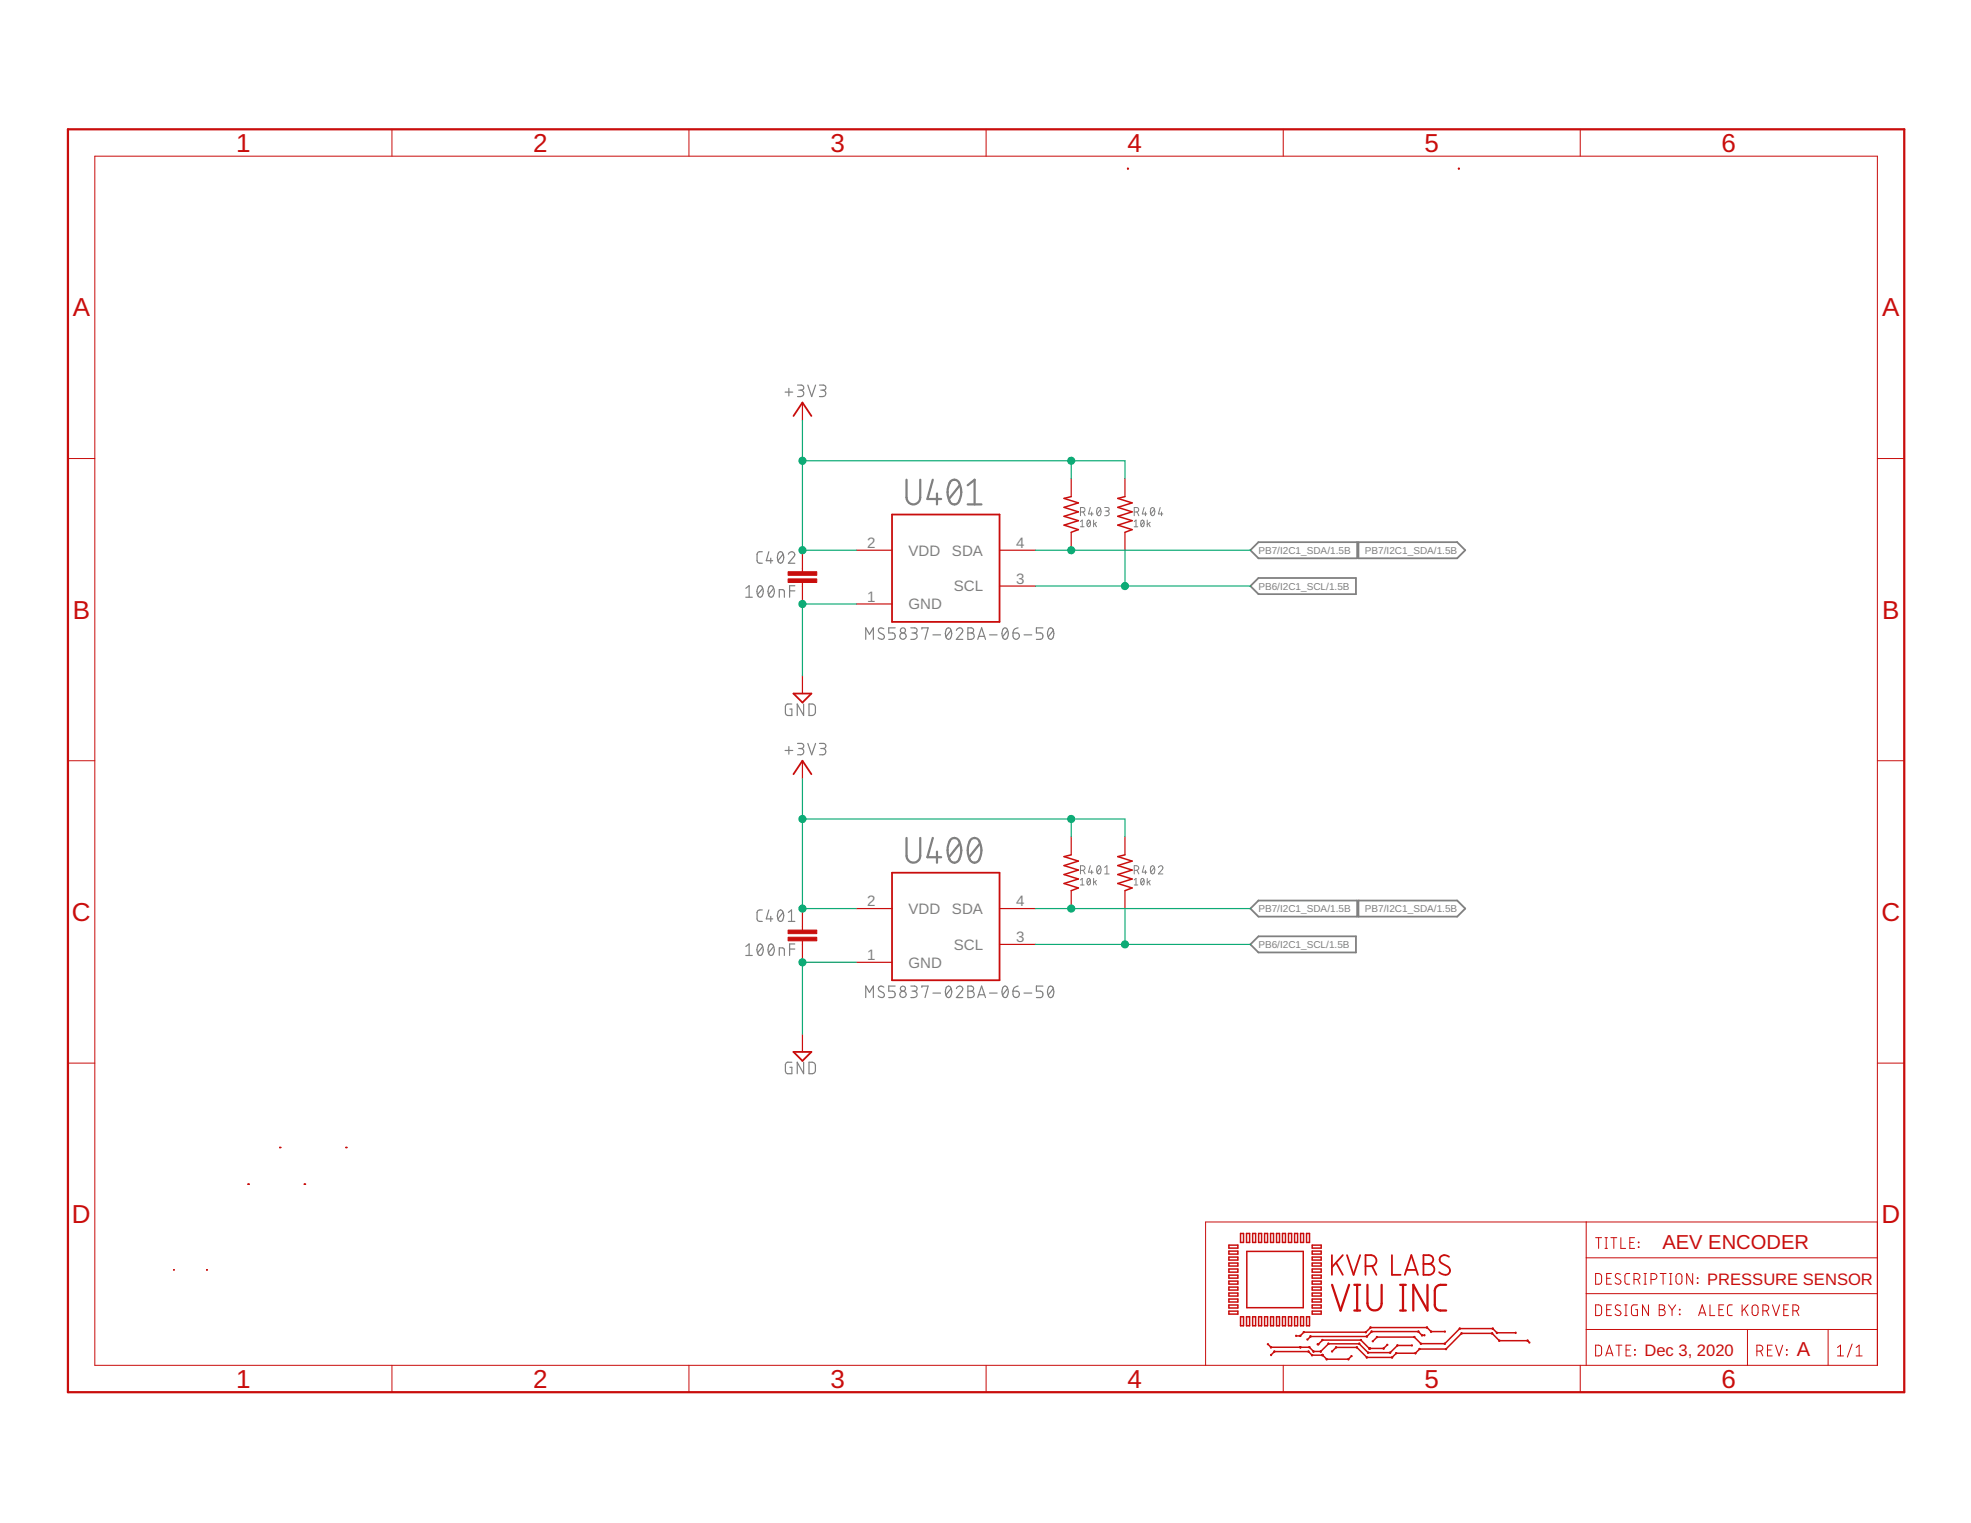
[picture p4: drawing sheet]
<svg xmlns="http://www.w3.org/2000/svg" width="279mm" height="216mm" viewBox="0 0 279 216" stroke-linecap="round" stroke-linejoin="round" font-family="sans-serif">
<g fill="none" stroke="#808080" stroke-width=".14">
<path d="M153.2 72.6h.3a.32 .32 0 0 0 .3-.3 .32 .32 0 0 0-.3-.4h-.3v1.2M153.2 73.9l.2-.2v1M153.2 74.7h.5M153.6 72.6l.2 .5M154.2 73.8a.47 .47 0 0 1 .4 .4 .47 .47 0 0 1-.3 .5 .6 .6 0 0 1-.1-.9zM154.5 73.9l-.4 .6M154.6 71.9l-.3 1h.7M154.7 72.6v.5M155 73.7v1M155.2 74.2l.2 .5M155.4 74l-.4 .4M155.6 72h.3a.76 .76 0 0 1-.1 1.1 .74 .74 0 0 1-.2-1.1z"/>
<path d="M156 72.2l-.5 .7M156.6 71.9h.4a.25 .25 0 0 1 .2 .3 .25 .25 0 0 1-.2 .3h-.3M156.9 72.5a.33 .33 0 0 1 .3 .3 .33 .33 0 0 1-.3 .3h-.3M160.8 72.6h.3a.32 .32 0 0 0 .3-.3 .32 .32 0 0 0-.3-.4h-.3v1.2M160.8 73.9l.2-.2v1M160.8 74.7h.5M161.2 72.6l.2 .5M161.8 73.8l.1-.1a.57 .57 0 0 1 0 1 .6 .6 0 0 1-.1-.9zM162.2 73.9l-.5 .6M162.2 71.9l-.3 1h.7M162.4 72.6v.5M162.6 73.7v1"/>
<path d="M162.8 74.2l.2 .5M163 74l-.4 .4M163.2 72l.2-.1a.69 .69 0 0 1 0 1.2 .74 .74 0 0 1-.2-1.1zM163.6 72.2l-.5 .7M164.5 71.9l-.3 1h.6M164.7 72.6v.5M153.2 123.4h.3a.33 .33 0 0 0 .3-.3 .33 .33 0 0 0-.3-.4h-.3v1.2M153.2 124.7l.2-.2v1M153.2 125.5h.5M153.6 123.4l.2 .5M154.2 124.5h.1a.55 .55 0 0 1 0 1 .6 .6 0 0 1-.1-1zM154.5 124.7l-.4 .5"/>
<path d="M154.6 122.7l-.3 .9h.7M154.7 123.4v.5M155 124.5v1M155.2 125l.2 .5M155.4 124.8l-.4 .3M155.6 122.8l.2-.1a.72 .72 0 0 1 .1 1.2h-.1a.72 .72 0 0 1-.2-1.1zM156 123l-.5 .6M156.6 123l.3-.3v1.2M156.6 123.9h.6M160.8 123.4h.3a.33 .33 0 0 0 .3-.3 .33 .33 0 0 0-.3-.4h-.3v1.2M160.8 125.5h.5M160.8 124.7l.2-.2v1"/>
<path d="M161.2 123.4l.2 .5M161.8 124.5h.1a.55 .55 0 0 1 0 1 .6 .6 0 0 1-.1-1zM162.2 124.7l-.5 .5M162.2 122.7l-.3 .9h.7M162.4 123.4v.5M162.6 124.5v1M162.8 125l.2 .5M163 124.8l-.4 .3M163.2 122.8l.2-.1a.69 .69 0 0 1 0 1.2 .72 .72 0 0 1-.2-1.1zM163.6 123l-.5 .6M164.2 123a.32 .32 0 0 1 .5-.3 .32 .32 0 0 1 .1 .6l-.6 .6h.6"/>
</g>
<g fill="none" stroke="#808080" stroke-width=".17">
<path d="M111.3 55.6h1.1M111.8 55.1v1M113.1 54.6h.5a.36 .36 0 0 1 .3 .3 .36 .36 0 0 1-.3 .4h-.4M113.5 55.3a.46 .46 0 0 1 .4 .5 .46 .46 0 0 1-.4 .4h-.4M114.5 54.6l.6 1.6 .5-1.6M116.2 54.6h.5a.36 .36 0 0 1 .4 .3 .36 .36 0 0 1-.4 .4h-.3M116.6 55.3a.46 .46 0 0 1 .5 .5 .46 .46 0 0 1-.5 .4h-.4M108.1 78.2h-.4a.36 .36 0 0 0-.4 .4v.9a.36 .36 0 0 0 .4 .3h.4M109 78.2l-.4 1.3h.9M109.3 79.1v.7M110.4 78.3l.1-.1a.32 .32 0 0 1 .5 .2 1.12 1.12 0 0 1-.2 1.4h-.2a1.04 1.04 0 0 1-.2-1.5zM111 78.6l-.7 .9"/>
<path d="M111.8 78.6a.44 .44 0 0 1 .6-.4 .44 .44 0 0 1 .1 .7l-.7 .9h.9M105.7 83.4l.5-.4v1.7M105.7 84.7h.9M107.5 83.1h.1a.32 .32 0 0 1 .5 .2 1.01 1.01 0 0 1-.3 1.4l-.4-.3a1.26 1.26 0 0 1 .1-1.3zM108.1 83.4l-.7 .9M109.1 83.1h.1a.32 .32 0 0 1 .4 .2 1.12 1.12 0 0 1-.1 1.3l-.2 .1a1.04 1.04 0 0 1-.2-1.6zM109.7 83.4l-.8 .9M110.5 84.7v-1.1h.5l.1 .1 .1 1M111.9 83.8h.8M112.2 99.8h-.5l-.3 .1-.1 .3v.8a.36 .36 0 0 0 .4 .4h.5v-.9h-.2M112.7 83h-.8v1.7M113.9 99.8v1.6l-.9-1.6v1.6"/>
<path d="M114.7 99.8h.4a.47 .47 0 0 1 .5 .4v.8a.51 .51 0 0 1-.5 .4h-.4zM122.7 90.6v-1.6l.6 .9 .5-.9v1.6M125.3 89.1a.42 .42 0 0 0-.5-.1 .42 .42 0 0 0-.3 .5l.7 .5a.37 .37 0 0 1 .1 .5 .37 .37 0 0 1-.5 .1l-.3-.2M126.9 89h-.9v.7h.5a.46 .46 0 0 1 .4 .5 .46 .46 0 0 1-.4 .4h-.5M129.1 89h.5a.36 .36 0 0 1 .4 .4 .36 .36 0 0 1-.4 .3h-.3M129.6 89.7a.46 .46 0 0 1 .4 .5 .46 .46 0 0 1-.4 .4h-.5M130.7 89.2v-.2h.9l-.5 1.6M132.2 90h1.1M134.2 89.1l.1-.1a.32 .32 0 0 1 .5 .2 1.12 1.12 0 0 1-.2 1.4h-.1a1.04 1.04 0 0 1-.3-1.5zM134.8 89.4l-.7 .9M135.6 89.4a.44 .44 0 0 1 .6-.4 .44 .44 0 0 1 .1 .7l-.7 .9h.9M137.2 89h.5a.36 .36 0 0 1 .3 .4 .36 .36 0 0 1-.3 .3 .46 .46 0 0 1 .4 .5 .46 .46 0 0 1-.4 .4h-.5z"/>
<path d="M137.2 89.7h.5M138.6 90.6l.5-1.6 .6 1.6M138.7 90.2h.9M140.3 90h1.1M142.2 89.1l.1-.1a.32 .32 0 0 1 .5 .2 1.12 1.12 0 0 1-.2 1.4h-.1a1.04 1.04 0 0 1-.3-1.5zM142.8 89.4l-.7 .9M143.6 89.7h.5a.45 .45 0 0 1 .4 .5 .45 .45 0 0 1-.5 .4 .45 .45 0 0 1-.4-.4zM144.3 89a.7 .7 0 0 0-.7 .7M145.2 90h1.1M147.8 89h-.9v.7h.6a.46 .46 0 0 1 .3 .5 .46 .46 0 0 1-.3 .4h-.6M148.7 89.1l.1-.1a.34 .34 0 0 1 .5 .2 1.03 1.03 0 0 1-.4 1.4l-.3-.2a1.26 1.26 0 0 1 .1-1.3zM149.3 89.4l-.7 .9"/>
<path d="M111.3 106.4h1.1M111.8 105.8v1.1M113.1 105.4h.5a.36 .36 0 0 1 .3 .3 .36 .36 0 0 1-.3 .4h-.4M113.5 106.1a.44 .44 0 0 1 .4 .5 .44 .44 0 0 1-.4 .4h-.4M114.5 105.4l.6 1.6 .5-1.6M116.2 105.4h.5a.36 .36 0 0 1 .4 .3 .36 .36 0 0 1-.4 .4h-.3M116.6 106.1a.44 .44 0 0 1 .5 .5 .44 .44 0 0 1-.5 .4h-.4M105.7 134.2l.5-.4v1.6M105.7 135.4h.9M107.5 133.9h.1a.32 .32 0 0 1 .5 .1 1.01 1.01 0 0 1-.3 1.4l-.4-.2a1.26 1.26 0 0 1 .1-1.3zM108.1 129h-.4a.36 .36 0 0 0-.4 .3v1a.36 .36 0 0 0 .4 .3h.4M108.1 134.2l-.7 .9"/>
<path d="M109 129l-.4 1.3h.9M109.1 133.9h.1a.32 .32 0 0 1 .4 .1 1.17 1.17 0 0 1-.1 1.4 .34 .34 0 0 1-.5-.2 1.34 1.34 0 0 1 .1-1.3zM109.3 129.9v.7M109.7 134.2l-.8 .9M110.4 129.1a.31 .31 0 0 1 .3-.1 .31 .31 0 0 1 .3 .2 1.17 1.17 0 0 1-.2 1.4h-.2a1.02 1.02 0 0 1-.2-1.5zM110.5 135.4v-1h.4l.2 .1 .1 .9M111 129.3l-.7 1M111.8 130.6h.9M111.8 129.3l.4-.3v1.6M111.9 134.5h.8M112.7 133.8h-.8v1.6M125.3 139.9a.42 .42 0 0 0-.5-.1 .42 .42 0 0 0-.3 .5l.7 .4a.41 .41 0 0 1 .1 .7 .41 .41 0 0 1-.7-.1l-.1-.1"/>
<path d="M126.9 139.8h-.9v.7h.5a.46 .46 0 0 1 .4 .5 .46 .46 0 0 1-.4 .4h-.5M129.1 139.8h.5a.36 .36 0 0 1 .4 .3 .36 .36 0 0 1-.4 .4h-.3M130.7 140v-.2h.9l-.5 1.6M134.2 139.9l.1-.1a.32 .32 0 0 1 .5 .2 1.17 1.17 0 0 1-.2 1.4 .34 .34 0 0 1-.5-.2 1.34 1.34 0 0 1 .1-1.3zM137.2 139.8h.5a.36 .36 0 0 1 .3 .3 .36 .36 0 0 1-.3 .4 .46 .46 0 0 1 .4 .5 .46 .46 0 0 1-.4 .4h-.5zM142.2 139.9l.1-.1a.32 .32 0 0 1 .5 .2 1.17 1.17 0 0 1-.2 1.4 .34 .34 0 0 1-.4-.2 1.34 1.34 0 0 1 0-1.3zM144.3 139.8a.74 .74 0 0 0-.7 .7M147.8 139.8h-.9v.7h.6a.46 .46 0 0 1 .3 .5 .46 .46 0 0 1-.3 .4h-.6M148.7 139.9l.2-.1a.97 .97 0 0 1 0 1.6l-.3-.2a1.26 1.26 0 0 1 .1-1.3zM112.2 150.6h-.6l-.2 .2-.1 1 .3 .4h.6v-.9h-.2M113.9 150.6v1.6l-.9-1.6v1.6M114.7 150.6h.4a.47 .47 0 0 1 .5 .4v.8a.47 .47 0 0 1-.5 .4h-.4z"/>
<path d="M122.7 141.4v-1.6l.6 .9 .5-.9v1.6M129.6 140.5a.46 .46 0 0 1 .4 .5 .46 .46 0 0 1-.4 .4h-.5M132.2 140.8h1.1M134.8 140.1l-.7 1M135.6 140.1a.44 .44 0 0 1 .6-.3 .44 .44 0 0 1 .1 .7l-.7 .9h.9M137.2 140.5h.5M138.6 141.4l.5-1.6 .6 1.6M138.7 141h.9M140.3 140.8h1.1M142.8 140.1l-.7 1M143.6 140.5h.5a.45 .45 0 0 1 .4 .5 .45 .45 0 0 1-.5 .4 .45 .45 0 0 1-.4-.4zM145.2 140.8h1.1"/>
<path d="M149.3 140.1l-.7 1"/>
<circle cx="128" cy="89.4" r=".36"/>
<circle cx="128" cy="90.2" r=".45"/>
<circle cx="128" cy="140.2" r=".35"/>
<circle cx="128" cy="141" r=".46"/>
</g>
<g fill="none" stroke="#808080" stroke-width=".32">
<path d="M128.5 68v2.5a.97 .97 0 0 0 1 1 .97 .97 0 0 0 1-1v-2.5M132.2 68l-.7 2.7h1.9M132.8 70v1.5M134.7 68.3a.74 .74 0 0 1 1.3 .2 2.68 2.68 0 0 1-.3 2.9 .71 .71 0 0 1-1.1-.4 3 3 0 0 1 .1-2.7zM136.1 68.8l-1.6 1.9M137.2 68.8l1-.8v3.5M137.2 71.5h1.9M128.5 118.8v2.5a.97 .97 0 0 0 1 1 .97 .97 0 0 0 1-1v-2.5M132.2 118.8l-.7 2.7h1.9M134.7 119.1a.81 .81 0 0 1 .9-.2 .81 .81 0 0 1 .5 .8 2.61 2.61 0 0 1-.4 2.5 .81 .81 0 0 1-.9 0 .81 .81 0 0 1-.3-.8 2.87 2.87 0 0 1 .2-2.3zM136.1 119.6l-1.6 1.9M137.6 119.1a.81 .81 0 0 1 .9-.2 .81 .81 0 0 1 .5 .8 2.61 2.61 0 0 1-.4 2.5 .81 .81 0 0 1-.9 0 .81 .81 0 0 1-.4-.8 2.87 2.87 0 0 1 .3-2.3z"/>
<path d="M138.9 119.6l-1.5 1.9M132.8 120.7v1.6"/>
</g>
<path d="M177.2 78l1.2-1.1h14v2.2h-14zM192.6 76.9h14l1.1 1.1-1.1 1.1h-14zM177.2 83.1l1.2-1.2h13.8v2.3h-13.8zM177.2 128.8l1.2-1.1h14v2.2h-14zM177.2 133.9l1.2-1.2h13.8v2.3h-13.8zM192.6 127.7h14l1.1 1.1-1.1 1.1h-14z" fill="none" stroke="#808080" stroke-width=".25"/>
<g fill="none" stroke="#c90d0c" stroke-width=".21">
<path d="M159.9 23.9h.1M159.9 23.9v.1M206.8 23.9h.1M206.8 23.9h-.1M206.8 23.9v.1M151.8 70.4l-1 .3 2.1 .6-2.1 .6 2.1 .7-2.1 .6 2.1 .6-2.1 .6 2.1 .7-1.1 .4M159.5 70.4l-1 .3 2 .6-2 .6 2 .7-2 .6 2 .6-2 .6 2 .7-1 .4M151.8 121.2l-1 .2 2.1 .7-2.1 .6 2.1 .6-2.1 .7 2.1 .6-2.1 .6 2.1 .7-1.1 .4M159.5 121.2l-1 .2 2 .7-2 .6 2 .6-2 .7 2 .6-2 .6 2 .7-1 .4M35.2 167.9h.1M39.7 162.7h.1M43.1 167.9h.1"/>
<path d="M43.2 167.9h.1M49 162.7h.1M49.1 162.7h.1M174.2 176.5h1.3v.4h-1.3zM174.2 177.4h1.3v.4h-1.3zM174.2 178.2h1.3v.4h-1.3zM174.2 179h1.3v.5h-1.3zM174.2 179.9h1.3v.4h-1.3zM175.9 174.9h.4v1.2h-.4zM176.7 174.9h.4v1.2h-.4zM176.7 177.4h8v8h-8zM177.6 174.9h.4v1.2h-.4z"/>
<path d="M178.4 174.9h.4v1.2h-.4zM179.3 174.9h.4v1.2h-.4zM180.1 174.9h.4v1.2h-.4zM181 174.9h.4v1.2h-.4zM181.8 174.9h.4v1.2h-.4zM182.6 174.9h.5v1.2h-.5zM183.5 174.9h.4v1.2h-.4zM184.4 174.9h.4v1.2h-.4zM185.2 174.9h.4v1.2h-.4zM186 178.2h1.3v.4h-1.3zM186 176.5h1.3v.4h-1.3zM186 177.4h1.3v.4h-1.3z"/>
<path d="M186 179h1.3v.5h-1.3zM186 179.9h1.3v.4h-1.3zM24.7 180h.1M29.3 180h.1M174.2 183.3h1.3v.4h-1.3zM174.2 180.8h1.3v.4h-1.3zM174.2 181.6h1.3v.4h-1.3zM174.2 182.5h1.3v.4h-1.3zM174.2 184.1h1.3v.5h-1.3zM174.2 185h1.3v.4h-1.3zM174.2 185.9h1.3v.4h-1.3zM175.9 186.7h.4v1.2h-.4z"/>
<path d="M176.7 186.7h.4v1.2h-.4zM177.6 186.7h.4v1.2h-.4zM178.4 186.7h.4v1.2h-.4zM179.3 186.7h.4v1.2h-.4zM179.7 190.6l.5 .4h5.4l.6 .6h1l1.1-1.1h4.4l1.2 1.2h3.2l1-1h2M179.8 190.5l-.1 .1M180.1 186.7h.4v1.2h-.4zM180.1 192l.1 .1M180.2 190.9v.2M180.2 192.1l.5-.5h4.8l.5 .5h1.4M180.2 190.9l-.1 .2M180.6 191.6h.1"/>
<path d="M180.7 191.5v.2M181 186.7h.4v1.2h-.4zM181.8 186.7h.4v1.2h-.4zM182.6 186.7h.5v1.2h-.5zM183.5 186.7h.4v1.2h-.4zM183.7 189.3v.1M184.3 189.3l.1 .1M184.3 189.3v.1M184.3 190.9v.2M184.4 186.7h.4v1.2h-.4zM184.4 191v-.1h-.1v.2h.1M184.8 188.8l.1 .1"/>
<path d="M184.8 188.8v.1M185.2 186.7h.4v1.2h-.4zM185.3 189.8v.1h.1M185.5 191.5v.2M185.5 191.6h-.1M185.6 190.9v.2M185.7 190.9l-.2 .1M185.7 189.4l.1 .1M185.8 189.4v.1M186 192v.2M186 183.3h1.3v.4h-1.3zM186 180.8h1.3v.4h-1.3z"/>
<path d="M186 181.6h1.3v.4h-1.3zM186 182.5h1.3v.4h-1.3zM186 184.1h1.3v.5h-1.3zM186 185h1.3v.4h-1.3zM186 185.9h1.3v.4h-1.3zM186 192.1l-.1 .1M186.2 191.5v.2M186.2 191.5v.1M186.8 190.5v.1M186.8 190.6l.7-.6h5.4l1.2 1.2h2l.6-.6M186.8 190.5l.1 .1M186.9 190.5v.1"/>
<path d="M187.2 191.5l.1 .1M187.2 191.5v.2M187.4 189.9l.1 .1M187.4 192l.1 .1M187.4 192v.2M187.4 192.1l.7 .6h3l.5-.5M187.5 192v.2M187.5 189.9v.1M187.5 192v.1v.1l-.1-.1M187.5 192l-.1 .1M188.1 192.6v.1M188.1 192.6l-.1 .1"/>
<path d="M188.3 190.4l.1 .1M188.3 190.4v.2M188.8 191.5v.1h.1M189.4 191v-.1v.2M189.4 190.9v.2M191.1 192.6l.1 .1M191.1 192.6v.1M191.5 192.2l.1 .1M192.3 190.9v.2M192.4 191l-.1 .1M192.7 190.4v.2M192.7 190.4l-.1 .1"/>
<path d="M192.9 189.9v.1M193 189.9l-.1 .1M193.6 188.8l.1 .1M193.6 188.8v.1M193.7 189.4l.1 .1M193.8 192.4v.1M193.8 189.4v.1M193.8 192.4l-.1 .1M193.9 191.7v.1M194 191.7l-.1 .1M194.1 191.1v.1M194.1 191.1l.1 .1z"/>
<path d="M194.1 191.2l.1-.1-.1 .1M194.2 188.2h.1M194.3 188.1v.2M194.4 188.7l.1 .1M194.4 188.7v.1M194.6 190.1v.1M195.2 189.5v.1M196.1 191.1l.1 .1M196.1 191.1v.1M196.6 190.6l.1 .1M197 191.7l.1 .1M197.1 191.7v.1"/>
<path d="M197.3 192.4v.1h.1M197.3 192.4v.1M197.9 191.8l.1 .1M197.9 191.8v.1M198.1 190.7v.1M200.1 190.7v.1M200.5 189.5v.1M200.5 189.5l-.1 .1M200.6 191.8l.1 .1M200.6 191.8v.1M201.1 188.7v.1M201.1 188.7l-.1 .1"/>
<path d="M201.2 191.2l.1 .1M201.2 191.2v.1M201.4 190.4v.1M201.5 190.4l-.1 .1M201.6 189.2v.2M201.6 189.2v.1h-.1M201.9 189.2v.2M201.9 189.3h-.3l-.5-.5h-6.7l-.6 .7h-8l-.4 .4M202.3 188.1v.2M202.3 188.2h-.1M202.9 188.7v.1M202.9 188.7l-.1 .1"/>
<path d="M204.7 190.4l.2 .1M204.8 188.7v.1M204.8 190.4v.1M204.8 188.8h-1.9l-.6-.6h-8l-.7 .6h-8.8l-.5 .6h-.6M204.9 191.2l.1 .1M205 191.2v.1M206.9 188.3h.1v.1M206.9 188.3v.1M207.1 189h.1v.1M207.2 189v.1M211.5 189v.1M211.6 189l-.1 .1"/>
<path d="M211.6 188.3v.1M212.2 188.9v.1M212.5 190v.1M212.6 190v.1h-.1M214.8 188.9v.1M214.8 188.9h-2.6l-.6-.6h-4.7l-2.1 2.2h-3.4l-.9-1h-5.3l-.6 .6M216.5 190v.1M216.6 190l-.1 .1M216.8 190.3l-.3-.2h-4l-1-1.1h-4.3l-2.2 2.2h-3.8l-.6 .6h-2.7l-.6 .6h-3.5l-1.5-1.4h-2.9l-.6 .6M216.8 190.3l-.1 .1"/>
</g>
<g fill="none" stroke="#c90d0c" stroke-width=".17">
<path d="M113.7 57.1v2.5M113.7 78v3M121.4 78h5M141.7 78h5.1M151.8 67.9v2.5M151.8 75.5v2.5M159.5 67.9v2.5M159.5 75.5v2.5M113.7 82.6v3M113.7 95.8v2.5M121.4 85.6h5M141.7 83.1h5.1"/>
<path d="M113.7 107.8v2.6M151.8 118.6v2.6M159.5 118.6v2.6M113.7 128.8v3M113.7 133.4v3M121.4 128.8h5M121.4 136.4h5M141.7 128.8h5.1M141.7 133.9h5.1M151.8 126.3v2.5M159.5 126.3v2.5M113.7 146.6v2.5"/>
</g>
<g fill="none" stroke="#c90d0c" stroke-width=".25">
<path d="M112.5 59l1.2-1.9 1.3 1.9M126.4 72.9h15.3v15.3h-15.3zM112.5 98.3h2.5l-1.3 1.3zM112.5 109.7l1.2-1.9 1.3 1.9M126.4 123.7h15.3v15.3h-15.3zM112.5 149.1h2.5l-1.3 1.3zM188.8 177.9v2.8M189.4 179l1 1.7M190.4 177.9l-1.6 1.7M190.9 177.9l1 2.8 .9-2.8M193.6 179.5a1.36 1.36 0 0 0 1.3-.3 .78 .78 0 0 0 .1-.8 .78 .78 0 0 0-.6-.5h-.8v2.8M194.5 179.5l.6 1.2"/>
<path d="M197.3 177.9v2.8h1.2M201.8 177.9h.7a.62 .62 0 0 1 .7 .7 .62 .62 0 0 1-.7 .6 .77 .77 0 0 1 .8 .7 .77 .77 0 0 1-.8 .8h-.7zM201.8 179.2h.7M205.4 178.2a.72 .72 0 0 0-1-.2 .72 .72 0 0 0-.2 1 2.26 2.26 0 0 1 1.3 .9 .68 .68 0 0 1-.3 .8 .68 .68 0 0 1-.8-.1l-.4-.3M199.1 180.7l1-2.8 .9 2.8M199.4 180h1.4"/>
</g>
<g fill="#c90d0c" stroke="#c90d0c" stroke-width=".14">
<path d="M111.7 132.9h4.1v.5h-4.1z"/>
<path d="M111.7 131.8h4.1v.6h-4.1z"/>
<path d="M111.7 82.1h4.1v.5h-4.1z"/>
<path d="M111.7 81h4.1v.6h-4.1z"/>
</g>
<g fill="none" stroke="#c90d0c" stroke-width=".14">
<path d="M55.6 18.3v3.8M97.7 18.3v3.8M139.8 18.3v3.8M181.9 18.3v3.8M224 18.3v3.8M13.4 22.1h252.7v171.4h-252.7zM9.6 65h3.8M266.1 65h3.8M9.6 107.8h3.8M266.1 107.8h3.8M9.6 150.7h3.8M266.1 150.7h3.8"/>
<path d="M224.9 173.2v20.3M224.9 178.3h41.2M226.2 175.5h.8M226.6 175.5v1.5M227.5 175.5h.4M227.5 177h.4M227.7 175.5v1.5M228.3 175.5h.9M228.8 175.5v1.5M229.8 175.5v1.5h.6M231 176.1h.5M231.7 175.5h-.7v1.5h.7"/>
<path d="M232.2 176.1l.1 .1zM232.2 176.8h.1zM266.1 173.2h-95.2v20.3M55.6 193.5v3.9M97.7 193.5v3.9M139.8 193.5v3.9M181.9 193.5v3.9M224 193.5v3.9M224.9 188.5h41.2M224.9 183.4h41.2M226.2 190.7h.4a.43 .43 0 0 1 .4 .4v.7a.43 .43 0 0 1-.4 .4h-.4zM226.2 185h.4a.43 .43 0 0 1 .4 .4v.7a.43 .43 0 0 1-.4 .4h-.4z"/>
<path d="M226.2 180.5h.4a.43 .43 0 0 1 .4 .5v.6a.43 .43 0 0 1-.4 .5h-.4zM227.6 192.2l.5-1.5 .5 1.5M227.8 191.8h.7M227.8 185.7h.5M227.8 181.2h.5M228.4 185h-.6v1.5h.6M228.4 180.5h-.6v1.6h.6M229.1 190.7h.8M229.5 190.7v1.5M229.7 185.1a.4 .4 0 0 0-.5-.1 .4 .4 0 0 0-.2 .5l.6 .4a.38 .38 0 0 1 .1 .5 .38 .38 0 0 1-.6 0l-.2-.1M229.7 180.7a.4 .4 0 0 0-.5-.1 .4 .4 0 0 0-.2 .5l.6 .3a.38 .38 0 0 1 .1 .6 .38 .38 0 0 1-.6 0l-.2-.2M230.3 185h.4"/>
<path d="M230.3 186.5h.4M230.5 185v1.5M230.5 191.4h.5M231 180.5l-.5 .1-.2 .3 .1 .9 .1 .2 .5 .1M231.2 190.7h-.7v1.5h.7M231.6 181.4h.5a.42 .42 0 0 0 .4-.4 .42 .42 0 0 0-.4-.5h-.5v1.6M231.7 191.3l.1 .1zM231.7 192l.1 .1zM232.1 185h-.6l-.2 .2v1l.2 .3h.6v-.8h-.2M232.1 181.4l.4 .7M233 180.5h.4M233 182.1h.4"/>
<path d="M233.2 180.5v1.6M233.7 185v1.5l-.9-1.5v1.5M234 181.4h.5a.42 .42 0 0 0 .4-.4 .42 .42 0 0 0-.4-.5h-.5v1.6M235.2 185h.4a.34 .34 0 0 1 .4 .3 .34 .34 0 0 1-.4 .4 .42 .42 0 0 1 .5 .4 .42 .42 0 0 1-.5 .4h-.4zM235.2 185.7h.4M235.3 180.5h.9M235.8 180.5v1.6M236.5 185l.5 .7M236.7 180.5h.3M236.7 182.1h.3M236.8 180.5v1.6M237 185.7v.8"/>
<path d="M237.5 185l-.5 .7M237.7 180.7a.42 .42 0 0 1 .5-.1 .42 .42 0 0 1 .2 .4v.6a.42 .42 0 0 1-.4 .5 .42 .42 0 0 1-.4-.5v-.6zM238.1 185.6v.1zM238.1 186.3v.1zM239.9 180.5v1.6l-.8-1.6v1.6M240.6 181.2l.1 .1zM240.6 181.8l.1 .1zM240.8 186.5l.5-1.5 .5 1.5M240.9 186.1h.8M242.4 185v1.5h.7M243.7 185.7h.5M244.3 185h-.6v1.5h.6"/>
<path d="M245.6 185h-.5l-.2 .3v1l.2 .2h.5M247 185v1.5M247.3 185.6l.5 .9M247.7 188.5v5M247.8 185l-.8 .9M248.5 185.1a.44 .44 0 0 1 .4-.1 .44 .44 0 0 1 .3 .4v.7a.42 .42 0 0 1-.4 .4 .42 .42 0 0 1-.4-.4v-.7zM249 191.5h.5a.42 .42 0 0 0 .4-.4 .42 .42 0 0 0-.4-.4h-.5v1.5M249.6 191.5l.3 .7M249.9 185.8h.4a.42 .42 0 0 0 .4-.4 .42 .42 0 0 0-.4-.4h-.4v1.5M250.4 185.8l.3 .7M250.5 191.4h.6M251.2 190.7h-.7v1.5h.7"/>
<path d="M251.2 185l.6 1.5 .5-1.5M251.7 190.7l.5 1.5 .5-1.5M252.9 185.7h.5M253.2 192l.1 .1zM253.2 191.3l.1 .1zM253.5 185h-.6v1.5h.6M254.1 185.8h.5a.42 .42 0 0 0 .4-.4 .42 .42 0 0 0-.4-.4h-.5v1.5M254.7 185.8l.3 .7M259.1 188.5v5M260.5 192.2h.8M260.5 191l.4-.3v1.5M262.6 190.5l-.7 1.9"/>
<path d="M263.1 192.2h.9M263.1 191l.4-.3v1.5"/>
</g>
<path d="M9.6 18.3h260.3v179.1h-260.3zM188.8 182.1l1.2 3.7 1.2-3.7M192 185.8h.8M192 182.1h.8M192.4 182.1v3.7M193.8 182.1v2.7a1.01 1.01 0 0 0 1 1 1.01 1.01 0 0 0 1.1-1v-2.7M198.5 185.8h.8M198.5 182.1h.8M198.9 182.1v3.7M202.4 182.1v3.7l-2.1-3.7v3.7M205 182.1h-.8a.85 .85 0 0 0-.8 .9v2a.8 .8 0 0 0 .8 .8h.8" fill="none" stroke="#c90d0c" stroke-width=".32"/>
<g fill="none" stroke="#0dab76" stroke-width=".17">
<path d="M113.7 59.6v18.4h7.7M113.7 65.3h45.8v2.6M146.8 78h30.4M151.8 65.3v2.6M159.5 78v5.1M121.4 85.6h-7.7v10.2M146.8 83.1h30.4M113.7 110.4v18.4h7.7M113.7 116.1h45.8v2.5M151.8 116.1v2.5M121.4 136.4h-7.7v10.2M146.8 128.8h30.4"/>
<path d="M146.8 133.9h30.4M159.5 128.8v5.1"/>
</g>
<g fill="#0dab76" stroke="#0dab76" stroke-width=".14">
<circle cx="113.7" cy="128.8" r=".51"/>
<circle cx="113.7" cy="116.1" r=".51"/>
<circle cx="151.8" cy="116.1" r=".51"/>
<circle cx="113.7" cy="78" r=".51"/>
<circle cx="113.7" cy="65.3" r=".51"/>
<circle cx="151.8" cy="65.3" r=".51"/>
<circle cx="151.8" cy="128.8" r=".51"/>
<circle cx="151.8" cy="78" r=".51"/>
<circle cx="159.5" cy="133.9" r=".51"/>
<circle cx="159.5" cy="83.1" r=".51"/>
<circle cx="113.7" cy="136.4" r=".51"/>
<circle cx="113.7" cy="85.6" r=".51"/>
</g>
<g font-size="3.7" fill="#c90d0c">
<text x="33.5" y="21.5">1</text>
<text x="75.6" y="21.5">2</text>
<text x="117.7" y="21.5">3</text>
<text x="159.8" y="21.5">4</text>
<text x="201.9" y="21.5">5</text>
<text x="244.1" y="21.5">6</text>
<text x="10.3" y="44.9">A</text>
<text x="266.8" y="44.9">A</text>
<text x="10.3" y="87.7">B</text>
<text x="266.8" y="87.7">B</text>
<text x="10.2" y="130.6">C</text>
<text x="266.7" y="130.6">C</text>
<text x="10.2" y="173.4">D</text>
<text x="266.7" y="173.4">D</text>
<text x="33.5" y="196.7">1</text>
<text x="75.6" y="196.7">2</text>
<text x="117.7" y="196.7">3</text>
<text x="159.8" y="196.7">4</text>
<text x="201.9" y="196.7">5</text>
<text x="244.1" y="196.7">6</text>
</g>
<g font-size="2.9" fill="#c90d0c">
<text x="235.7" y="177">AEV ENCODER</text>
<text x="254.7" y="192.3">A</text>
</g>
<g font-size="2.3" fill="#c90d0c">
<text x="242" y="182.1">PRESSURE SENSOR</text>
<text x="233.1" y="192.3">Dec 3, 2020</text>
</g>
<g font-size="2.1" fill="#808080">
<text x="122.9" y="77.7">2</text>
<text x="144" y="77.7">4</text>
<text x="128.8" y="78.8">VDD</text>
<text x="134.9" y="78.8">SDA</text>
<text x="135.2" y="83.8">SCL</text>
<text x="144" y="82.7">3</text>
<text x="122.9" y="85.3">1</text>
<text x="128.8" y="86.4">GND</text>
<text x="122.9" y="128.4">2</text>
<text x="128.8" y="129.6">VDD</text>
<text x="134.9" y="129.6">SDA</text>
<text x="144" y="128.4">4</text>
<text x="122.9" y="136.1">1</text>
<text x="128.8" y="137.2">GND</text>
<text x="135.2" y="134.6">SCL</text>
<text x="144" y="133.5">3</text>
</g>
<g font-size="1.4" fill="#808080">
<text x="178.4" y="78.5">PB7/I2C1_SDA/1.5B</text>
<text x="178.4" y="83.6">PB6/I2C1_SCL/1.5B</text>
<text x="193.5" y="78.5">PB7/I2C1_SDA/1.5B</text>
<text x="178.4" y="129.3">PB7/I2C1_SDA/1.5B</text>
<text x="193.5" y="129.3">PB7/I2C1_SDA/1.5B</text>
<text x="178.4" y="134.4">PB6/I2C1_SCL/1.5B</text>
</g>
</svg>
